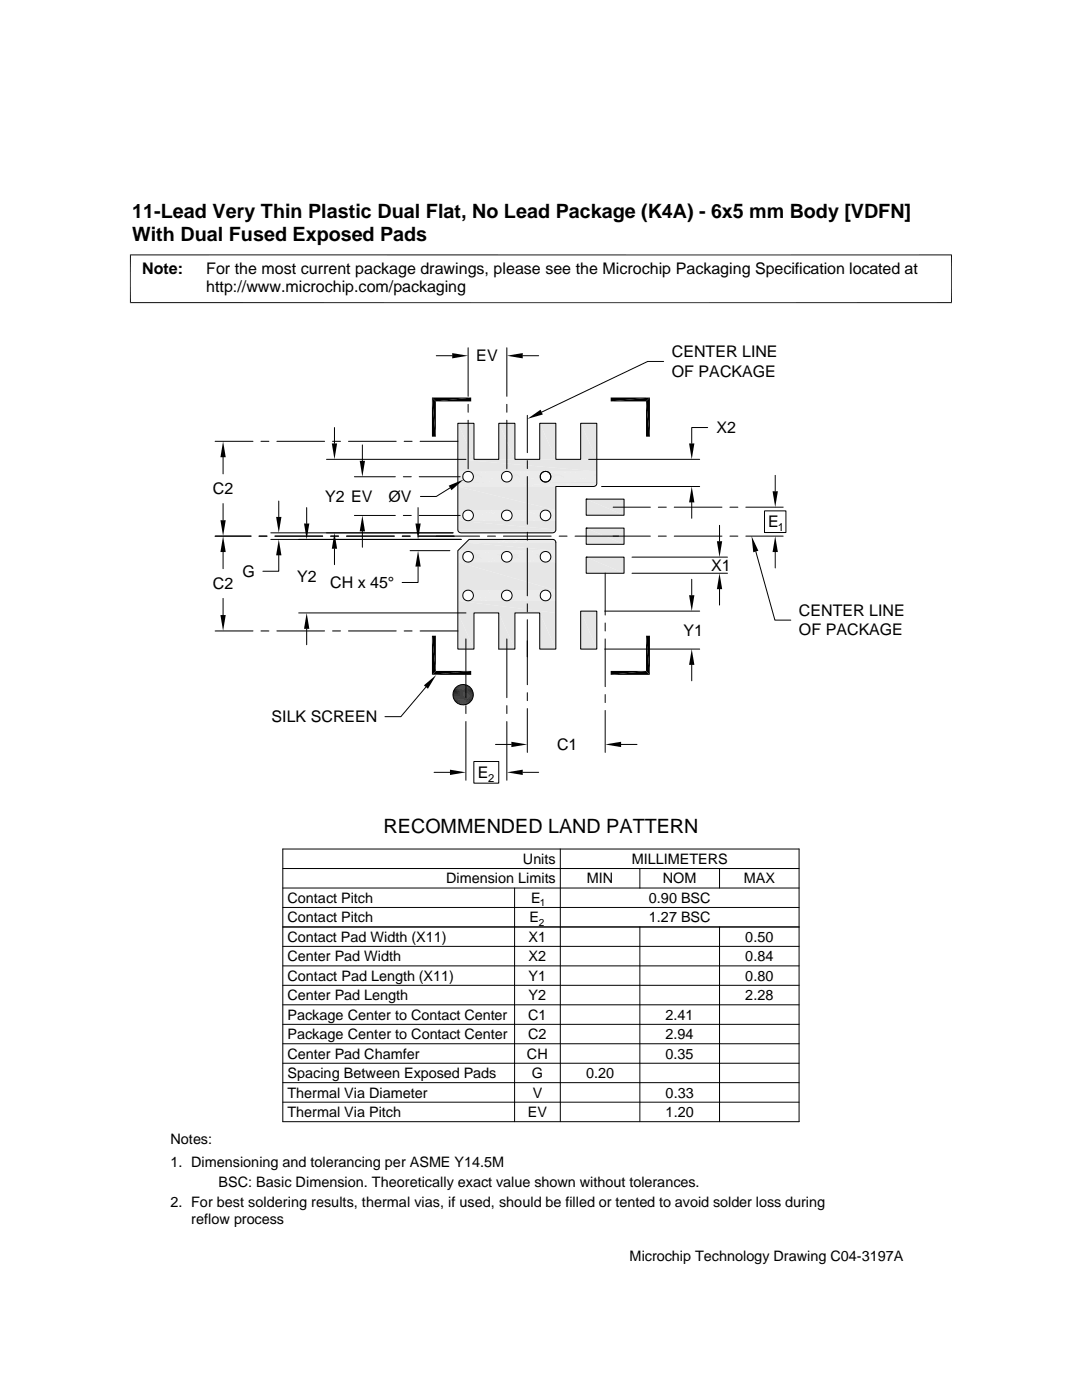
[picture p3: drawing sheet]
<svg xmlns="http://www.w3.org/2000/svg" width="216mm" height="279mm" viewBox="0 0 216 279" stroke-linecap="round" stroke-linejoin="round" font-family="sans-serif">
<g fill="#e6e6e6">
<path d="M117 99.6l7.5 3.2h-7.5z"/>
<path d="M117 99.6h7.5v3.2z"/>
<path d="M117 105.4l7.5 3.2h-7.5z"/>
<path d="M117 105.4h7.5v3.2z"/>
<path d="M117 111.2l7.5 3.2h-7.5z"/>
<path d="M117 111.2h7.5v3.2z"/>
<path d="M115.9 122l3.2 7.5h-3.2z"/>
<path d="M115.9 122h3.2v7.5z"/>
</g>
<path d="M93 108.2h17.9M93.1 108.1h17.8M93.2 108h17.7M93.3 107.9h17.5M93.4 107.8h17.4M93.5 107.8h17.2M93.5 107.7h17.1M93.6 107.7h16.9" fill="none" stroke="#e6e6e6" stroke-width=".2"/>
<g fill="#e6e6e6">
<path d="M93 108.3l17.9 1.6h-19.5z"/>
<path d="M93 108.3h17.9v1.6z"/>
</g>
<path d="M91.4 110h19.5" fill="none" stroke="#e6e6e6" stroke-width=".2"/>
<path d="M108.9 110.1h2z" fill="#e6e6e6"/>
<path d="M93.5 110.1h7.5M101.2 110.1h7.6" fill="none" stroke="#e6e6e6" stroke-width=".2"/>
<g fill="#e6e6e6">
<path d="M91.4 110.1h1.7z"/>
<path d="M91.4 110.1h1.9z"/>
<path d="M109.2 110.1l1.7 .1z"/>
</g>
<path d="M93.7 110.1h7.1M101.4 110.1h7.2" fill="none" stroke="#e6e6e6" stroke-width=".2"/>
<g fill="#e6e6e6">
<path d="M91.4 110.1l1.5 .1z"/>
<path d="M91.4 110.1h1.7z"/>
<path d="M109.3 110.2l1.6 .1z"/>
<path d="M109.3 110.2h1.6v.1z"/>
</g>
<path d="M93.9 110.2h6.8M101.6 110.2h6.8" fill="none" stroke="#e6e6e6" stroke-width=".2"/>
<g fill="#e6e6e6">
<path d="M91.4 110.2l1.4 .1h-1.4z"/>
<path d="M91.4 110.2h1.5l-.1 .1z"/>
<path d="M109.5 110.3l1.4 .1h-1.3z"/>
<path d="M109.5 110.3h1.4v.1z"/>
</g>
<path d="M94 110.3h6.5M101.8 110.3h6.4" fill="none" stroke="#e6e6e6" stroke-width=".2"/>
<g fill="#e6e6e6">
<path d="M91.4 110.3l1.2 .1h-1.2z"/>
<path d="M91.4 110.3h1.4l-.2 .1z"/>
<path d="M109.6 110.4l1.3 .2h-1.1z"/>
<path d="M109.6 110.4h1.3v.2z"/>
</g>
<path d="M94.2 110.5h6.2M101.9 110.5h6.2" fill="none" stroke="#e6e6e6" stroke-width=".2"/>
<g fill="#e6e6e6">
<path d="M91.4 110.4l1.1 .2h-1.1z"/>
<path d="M91.4 110.4h1.2l-.1 .2z"/>
<path d="M109.8 110.6l1.1 .1h-1z"/>
<path d="M109.8 110.6h1.1v.1z"/>
</g>
<path d="M94.3 110.6h5.9M102 110.6h6" fill="none" stroke="#e6e6e6" stroke-width=".2"/>
<g fill="#e6e6e6">
<path d="M91.4 110.6l1 .1h-1z"/>
<path d="M91.4 110.6h1.1l-.1 .1z"/>
<path d="M109.9 110.7l1 .2h-1z"/>
<path d="M109.9 110.7h1v.2z"/>
</g>
<path d="M94.4 110.8h5.7M102.1 110.8h5.8" fill="none" stroke="#e6e6e6" stroke-width=".2"/>
<g fill="#e6e6e6">
<path d="M91.4 110.7l1 .2h-1z"/>
<path d="M91.4 110.7h1v.2z"/>
<path d="M109.9 110.9l1 .2h-1z"/>
<path d="M109.9 110.9h1v.2z"/>
</g>
<path d="M94.4 111h5.7M102.2 111h5.6" fill="none" stroke="#e6e6e6" stroke-width=".2"/>
<g fill="#e6e6e6">
<path d="M91.4 110.9l1 .2h-1z"/>
<path d="M91.4 110.9h1v.2z"/>
<path d="M109.9 111.1l1 .2h-1z"/>
<path d="M109.9 111.1h1v.2z"/>
</g>
<path d="M94.4 111.2h5.7M102.2 111.2h5.6" fill="none" stroke="#e6e6e6" stroke-width=".2"/>
<g fill="#e6e6e6">
<path d="M91.4 111.1l1 .2h-1z"/>
<path d="M91.4 111.1h1v.2z"/>
<path d="M109.9 111.3l1 .2h-1z"/>
<path d="M109.9 111.3h1v.2z"/>
</g>
<path d="M94.4 111.4h5.7M102.1 111.4h5.8" fill="none" stroke="#e6e6e6" stroke-width=".2"/>
<g fill="#e6e6e6">
<path d="M91.4 111.3l1 .2h-1z"/>
<path d="M91.4 111.3h1v.2z"/>
<path d="M109.9 111.5l1 .2h-1.1z"/>
<path d="M109.9 111.5h1v.2z"/>
</g>
<path d="M94.3 111.6h5.9M102 111.6h5.9" fill="none" stroke="#e6e6e6" stroke-width=".2"/>
<g fill="#e6e6e6">
<path d="M91.4 111.5l1.1 .2h-1.1z"/>
<path d="M91.4 111.5h1l.1 .2z"/>
<path d="M109.8 111.7l1.1 .1h-1.3z"/>
<path d="M109.8 111.7h1.1v.1z"/>
</g>
<path d="M94.2 111.8h6.2M101.9 111.8h6.2" fill="none" stroke="#e6e6e6" stroke-width=".2"/>
<g fill="#e6e6e6">
<path d="M91.4 111.7l1.2 .1h-1.2z"/>
<path d="M91.4 111.7h1.1l.1 .1z"/>
<path d="M109.5 112l.1-.2 1.3 .2z"/>
<path d="M109.6 111.8h1.3v.2z"/>
</g>
<path d="M94 111.9h6.5M101.8 111.9h6.4" fill="none" stroke="#e6e6e6" stroke-width=".2"/>
<g fill="#e6e6e6">
<path d="M91.4 111.8l1.4 .2h-1.4z"/>
<path d="M91.4 111.8h1.2l.2 .2z"/>
<path d="M109.3 112.1l.2-.1 1.4 .1z"/>
<path d="M109.5 112h1.4v.1z"/>
</g>
<path d="M93.9 112h6.8M101.6 112h6.8" fill="none" stroke="#e6e6e6" stroke-width=".2"/>
<g fill="#e6e6e6">
<path d="M91.4 112l1.5 .1h-1.5z"/>
<path d="M91.4 112l1.5 .1z"/>
<path d="M109.2 112.1h1.7z"/>
<path d="M109.3 112.1h1.6z"/>
</g>
<path d="M93.7 112.1h7.1M101.4 112.1h7.2" fill="none" stroke="#e6e6e6" stroke-width=".2"/>
<g fill="#e6e6e6">
<path d="M91.4 112.1h1.7z"/>
<path d="M108.9 112.2h2z"/>
<path d="M109.2 112.1l1.7 .1z"/>
</g>
<path d="M93.5 112.2h7.5M101.2 112.2h7.6" fill="none" stroke="#e6e6e6" stroke-width=".2"/>
<g fill="#e6e6e6">
<path d="M91.4 112.1l1.9 .1z"/>
<path d="M91.4 112.2l19.5 5.6h-19.5z"/>
<path d="M91.4 112.2h19.5v5.6z"/>
<path d="M108.9 117.8h2z"/>
</g>
<path d="M93.5 117.8h7.5M101.2 117.8h7.6" fill="none" stroke="#e6e6e6" stroke-width=".2"/>
<g fill="#e6e6e6">
<path d="M91.4 117.8h1.7z"/>
<path d="M91.4 117.8h1.9z"/>
<path d="M109.2 117.8l1.7 .1z"/>
</g>
<path d="M93.7 117.9h7.1M101.4 117.9h7.2" fill="none" stroke="#e6e6e6" stroke-width=".2"/>
<g fill="#e6e6e6">
<path d="M91.4 117.8l1.5 .1z"/>
<path d="M91.4 117.8h1.7z"/>
<path d="M109.3 117.9l1.6 .1z"/>
<path d="M109.3 117.9h1.6v.1z"/>
</g>
<path d="M93.9 118h6.8M101.6 118h6.8" fill="none" stroke="#e6e6e6" stroke-width=".2"/>
<g fill="#e6e6e6">
<path d="M91.4 117.9l1.4 .1h-1.4z"/>
<path d="M91.4 117.9h1.5l-.1 .1z"/>
<path d="M109.5 118l1.4 .1h-1.3z"/>
<path d="M109.5 118h1.4v.1z"/>
</g>
<path d="M94 118.1h6.5M101.8 118.1h6.4" fill="none" stroke="#e6e6e6" stroke-width=".2"/>
<g fill="#e6e6e6">
<path d="M91.4 118l1.2 .1h-1.2z"/>
<path d="M91.4 118h1.4l-.2 .1z"/>
<path d="M109.6 118.1l1.3 .2h-1.1z"/>
<path d="M109.6 118.1h1.3v.2z"/>
</g>
<path d="M94.2 118.2h6.2M101.9 118.2h6.2" fill="none" stroke="#e6e6e6" stroke-width=".2"/>
<g fill="#e6e6e6">
<path d="M91.4 118.1l1.1 .2h-1.1z"/>
<path d="M91.4 118.1h1.2l-.1 .2z"/>
<path d="M109.8 118.3l1.1 .1h-1z"/>
<path d="M109.8 118.3h1.1v.1z"/>
</g>
<path d="M94.3 118.4h5.9M102 118.4h6" fill="none" stroke="#e6e6e6" stroke-width=".2"/>
<g fill="#e6e6e6">
<path d="M91.4 118.3l1 .1h-1z"/>
<path d="M91.4 118.3h1.1l-.1 .1z"/>
<path d="M109.9 118.4l1 .2h-1z"/>
<path d="M109.9 118.4h1v.2z"/>
</g>
<path d="M94.4 118.5h5.7M102.1 118.5h5.8" fill="none" stroke="#e6e6e6" stroke-width=".2"/>
<g fill="#e6e6e6">
<path d="M91.4 118.4l1 .2h-1z"/>
<path d="M91.4 118.4h1v.2z"/>
<path d="M109.9 118.6l1 .3h-1z"/>
<path d="M109.9 118.6h1v.3z"/>
</g>
<path d="M94.4 118.7h5.7M102.2 118.7h5.6" fill="none" stroke="#e6e6e6" stroke-width=".21"/>
<g fill="#e6e6e6">
<path d="M91.4 118.6l1 .3h-1z"/>
<path d="M91.4 118.6h1v.3z"/>
<path d="M109.9 118.9l1 .1h-1z"/>
<path d="M109.9 118.9h1v.1z"/>
</g>
<path d="M94.4 118.9h5.7M102.2 118.9h5.6" fill="none" stroke="#e6e6e6" stroke-width=".2"/>
<g fill="#e6e6e6">
<path d="M91.4 118.9l1 .1h-1z"/>
<path d="M91.4 118.9h1v.1z"/>
<path d="M109.9 119l1 .2h-1z"/>
<path d="M109.9 119h1v.2z"/>
</g>
<path d="M94.4 119.1h5.7M102.1 119.1h5.8" fill="none" stroke="#e6e6e6" stroke-width=".2"/>
<g fill="#e6e6e6">
<path d="M91.4 119l1 .2h-1z"/>
<path d="M91.4 119h1v.2z"/>
<path d="M109.9 119.2l1 .2h-1.1z"/>
<path d="M109.9 119.2h1v.2z"/>
</g>
<path d="M94.3 119.3h5.9M102 119.3h5.9" fill="none" stroke="#e6e6e6" stroke-width=".2"/>
<g fill="#e6e6e6">
<path d="M91.4 119.2l1.1 .2h-1.1z"/>
<path d="M91.4 119.2h1l.1 .2z"/>
<path d="M109.8 119.4l1.1 .1h-1.3z"/>
<path d="M109.8 119.4h1.1v.1z"/>
</g>
<path d="M94.2 119.5h6.2M101.9 119.5h6.2" fill="none" stroke="#e6e6e6" stroke-width=".2"/>
<g fill="#e6e6e6">
<path d="M91.4 119.4l1.2 .1h-1.2z"/>
<path d="M91.4 119.4h1.1l.1 .1z"/>
<path d="M109.6 119.5l1.3 .2h-1.4z"/>
<path d="M109.6 119.5h1.3v.2z"/>
</g>
<path d="M94 119.6h6.5M101.8 119.6h6.4" fill="none" stroke="#e6e6e6" stroke-width=".2"/>
<g fill="#e6e6e6">
<path d="M91.4 119.5l1.4 .2h-1.4z"/>
<path d="M91.4 119.5h1.2l.2 .2z"/>
<path d="M109.3 119.8h1.6z"/>
<path d="M109.5 119.7l1.4 .1z"/>
</g>
<path d="M93.9 119.7h6.8M101.6 119.7h6.8" fill="none" stroke="#e6e6e6" stroke-width=".2"/>
<g fill="#e6e6e6">
<path d="M91.4 119.7l1.5 .1z"/>
<path d="M109.2 119.9h1.7z"/>
<path d="M109.3 119.8l1.6 .1z"/>
</g>
<path d="M93.7 119.8h7.1M101.4 119.8h7.2" fill="none" stroke="#e6e6e6" stroke-width=".2"/>
<g fill="#e6e6e6">
<path d="M91.4 119.8l1.7 .1z"/>
<path d="M108.9 119.9h2z"/>
<path d="M109.2 119.9h1.7z"/>
</g>
<path d="M93.5 119.9h7.5M101.2 119.9h7.6" fill="none" stroke="#e6e6e6" stroke-width=".2"/>
<g fill="#e6e6e6">
<path d="M91.4 119.9h1.9z"/>
<path d="M91.4 119.9l19.5 2.4h-19.5z"/>
<path d="M91.4 119.9h19.5v2.4z"/>
<path d="M107.7 122.3l3.2 7.2h-3.2z"/>
<path d="M107.7 122.3h3.2v7.2z"/>
<path d="M99.5 122.3l3.2 7.2h-3.2z"/>
<path d="M99.5 122.3h3.2v7.2z"/>
<path d="M91.4 122.3l3.2 7.2h-3.2z"/>
<path d="M91.4 122.3h3.2v7.2z"/>
<path d="M115.9 84.5l3.2 7.2h-3.2z"/>
<path d="M115.9 84.5h3.2v7.2z"/>
<path d="M107.7 84.5l3.2 7.2h-3.2z"/>
<path d="M107.7 84.5h3.2v7.2z"/>
<path d="M99.5 84.5l3.2 7.2h-3.2z"/>
<path d="M99.5 84.5h3.2v7.2z"/>
<path d="M91.4 84.5l3.2 7.2h-3.2z"/>
<path d="M91.4 84.5h3.2v7.2z"/>
<path d="M91.4 91.7l27.7 2.4h-27.7z"/>
<path d="M91.4 91.7h27.7v2.4z"/>
</g>
<path d="M93.5 94.1h7.5M101.2 94.1h7.6M108.9 94.1h10.2" fill="none" stroke="#e6e6e6" stroke-width=".2"/>
<g fill="#e6e6e6">
<path d="M91.4 94.1h1.7z"/>
<path d="M91.4 94.1h1.9z"/>
</g>
<path d="M93.7 94.2h7.1M101.4 94.2h7.2M109.2 94.2h9.9" fill="none" stroke="#e6e6e6" stroke-width=".2"/>
<g fill="#e6e6e6">
<path d="M91.4 94.1l1.5 .1z"/>
<path d="M91.4 94.1h1.7z"/>
</g>
<path d="M93.9 94.2h6.8M101.6 94.2h6.8M109.3 94.2h9.8" fill="none" stroke="#e6e6e6" stroke-width=".2"/>
<g fill="#e6e6e6">
<path d="M91.4 94.2l1.4 .1h-1.4z"/>
<path d="M91.4 94.2h1.5l-.1 .1z"/>
</g>
<path d="M94 94.4h6.5M101.8 94.4h6.4M109.5 94.4h9.6" fill="none" stroke="#e6e6e6" stroke-width=".2"/>
<g fill="#e6e6e6">
<path d="M91.4 94.3l1.2 .1h-1.2z"/>
<path d="M91.4 94.3h1.4l-.2 .1z"/>
</g>
<path d="M94.2 94.5h6.2M101.9 94.5h6.2M109.6 94.5h9.5" fill="none" stroke="#e6e6e6" stroke-width=".2"/>
<g fill="#e6e6e6">
<path d="M91.4 94.4l1.1 .2h-1.1z"/>
<path d="M91.4 94.4h1.2l-.1 .2z"/>
</g>
<path d="M94.3 94.7h5.9M102 94.7h6M109.8 94.7h9.3" fill="none" stroke="#e6e6e6" stroke-width=".2"/>
<g fill="#e6e6e6">
<path d="M91.4 94.6l1 .2h-1z"/>
<path d="M91.4 94.6h1.1l-.1 .2z"/>
</g>
<path d="M94.4 94.9h5.7M102.1 94.9h5.8M109.9 94.9h9.2" fill="none" stroke="#e6e6e6" stroke-width=".2"/>
<g fill="#e6e6e6">
<path d="M91.4 94.8l1 .2h-1z"/>
<path d="M91.4 94.8h1v.2z"/>
</g>
<path d="M94.4 95h5.7M102.2 95h5.6M109.9 95h9.2" fill="none" stroke="#e6e6e6" stroke-width=".2"/>
<g fill="#e6e6e6">
<path d="M91.4 95l1 .1h-1z"/>
<path d="M91.4 95h1v.1z"/>
</g>
<path d="M94.4 95.2h5.7M102.2 95.2h5.6M109.9 95.2h9.2" fill="none" stroke="#e6e6e6" stroke-width=".2"/>
<g fill="#e6e6e6">
<path d="M91.4 95.1l1 .2h-1z"/>
<path d="M91.4 95.1h1v.2z"/>
</g>
<path d="M94.4 95.4h5.7M102.1 95.4h5.8M109.9 95.4h9.2" fill="none" stroke="#e6e6e6" stroke-width=".2"/>
<g fill="#e6e6e6">
<path d="M91.4 95.3l1 .2h-1z"/>
<path d="M91.4 95.3h1v.2z"/>
</g>
<path d="M94.3 95.6h5.9M102 95.6h5.9M109.8 95.6h9.3" fill="none" stroke="#e6e6e6" stroke-width=".2"/>
<g fill="#e6e6e6">
<path d="M91.4 95.5l1.1 .2h-1.1z"/>
<path d="M91.4 95.5h1l.1 .2z"/>
</g>
<path d="M94.2 95.8h6.2M101.9 95.8h6.2M109.6 95.8h9.5" fill="none" stroke="#e6e6e6" stroke-width=".2"/>
<g fill="#e6e6e6">
<path d="M91.4 95.7l1.2 .2h-1.2z"/>
<path d="M91.4 95.7h1.1l.1 .2z"/>
</g>
<path d="M94 95.9h6.5M101.8 95.9h6.4M109.5 95.9h9.6" fill="none" stroke="#e6e6e6" stroke-width=".2"/>
<g fill="#e6e6e6">
<path d="M91.4 95.9l1.4 .1h-1.4z"/>
<path d="M91.4 95.9h1.2l.2 .1z"/>
</g>
<path d="M93.9 96h6.8M101.6 96h6.8M109.3 96h9.8" fill="none" stroke="#e6e6e6" stroke-width=".2"/>
<g fill="#e6e6e6">
<path d="M91.4 96l1.5 .1h-1.5z"/>
<path d="M91.4 96l1.5 .1z"/>
</g>
<path d="M93.7 96.1h7.1M101.4 96.1h7.2M109.2 96.1h9.9" fill="none" stroke="#e6e6e6" stroke-width=".2"/>
<path d="M91.4 96.1l1.7 .1z" fill="#e6e6e6"/>
<path d="M93.5 96.2h7.5M101.2 96.2h7.6M108.9 96.2h10.2" fill="none" stroke="#e6e6e6" stroke-width=".2"/>
<path d="M91.4 96.2h1.9z" fill="#e6e6e6"/>
<path d="M91.4 96.3h27.7" fill="none" stroke="#e6e6e6" stroke-width=".23"/>
<path d="M91.4 96.5h27.7M91.4 96.6h27.7M91.4 96.7h27.7M91.4 96.8h27.6M91.4 96.9h27.5M91.4 97h27.5M91.4 97h27.4M118.7 97.1h-27.3" fill="none" stroke="#e6e6e6" stroke-width=".2"/>
<g fill="#e6e6e6">
<path d="M91.4 97.1l19.5 4.7h-19.5z"/>
<path d="M91.4 97.1h19.5v4.7z"/>
<path d="M108.9 101.8h2z"/>
</g>
<path d="M93.5 101.8h7.5M101.2 101.8h7.6" fill="none" stroke="#e6e6e6" stroke-width=".2"/>
<g fill="#e6e6e6">
<path d="M91.4 101.8h1.7z"/>
<path d="M91.4 101.8h1.9z"/>
<path d="M109.2 101.8l1.7 .1z"/>
</g>
<path d="M93.7 101.9h7.1M101.4 101.9h7.2" fill="none" stroke="#e6e6e6" stroke-width=".2"/>
<g fill="#e6e6e6">
<path d="M91.4 101.8l1.5 .1z"/>
<path d="M91.4 101.8h1.7z"/>
<path d="M109.3 101.9l1.6 .1z"/>
<path d="M109.3 101.9h1.6v.1z"/>
</g>
<path d="M93.9 102h6.8M101.6 102h6.8" fill="none" stroke="#e6e6e6" stroke-width=".2"/>
<g fill="#e6e6e6">
<path d="M91.4 101.9l1.4 .1h-1.4z"/>
<path d="M91.4 101.9h1.5l-.1 .1z"/>
<path d="M109.5 102l1.4 .2h-1.3z"/>
<path d="M109.5 102h1.4v.2z"/>
</g>
<path d="M94 102.1h6.5M101.8 102.1h6.4" fill="none" stroke="#e6e6e6" stroke-width=".2"/>
<g fill="#e6e6e6">
<path d="M91.4 102l1.2 .2h-1.2z"/>
<path d="M91.4 102h1.4l-.2 .2z"/>
<path d="M109.6 102.2l1.3 .1h-1.1z"/>
<path d="M109.6 102.2h1.3v.1z"/>
</g>
<path d="M94.2 102.2h6.2M101.9 102.2h6.2" fill="none" stroke="#e6e6e6" stroke-width=".2"/>
<g fill="#e6e6e6">
<path d="M91.4 102.2l1.1 .1h-1.1z"/>
<path d="M91.4 102.2h1.2l-.1 .1z"/>
<path d="M109.8 102.3l1.1 .2h-1z"/>
<path d="M109.8 102.3h1.1v.2z"/>
</g>
<path d="M94.3 102.4h5.9M102 102.4h6" fill="none" stroke="#e6e6e6" stroke-width=".2"/>
<g fill="#e6e6e6">
<path d="M91.4 102.3l1 .2h-1z"/>
<path d="M91.4 102.3h1.1l-.1 .2z"/>
<path d="M109.9 102.5l1 .2h-1z"/>
<path d="M109.9 102.5h1v.2z"/>
</g>
<path d="M94.4 102.6h5.7M102.1 102.6h5.8" fill="none" stroke="#e6e6e6" stroke-width=".2"/>
<g fill="#e6e6e6">
<path d="M91.4 102.5l1 .2h-1z"/>
<path d="M91.4 102.5h1v.2z"/>
<path d="M109.9 102.7l1 .2h-1z"/>
<path d="M109.9 102.7h1v.2z"/>
</g>
<path d="M94.4 102.8h5.7M102.2 102.8h5.6" fill="none" stroke="#e6e6e6" stroke-width=".21"/>
<g fill="#e6e6e6">
<path d="M91.4 102.7l1 .2h-1z"/>
<path d="M91.4 102.7h1v.2z"/>
<path d="M109.9 102.9l1 .2h-1z"/>
<path d="M109.9 102.9h1v.2z"/>
</g>
<path d="M94.4 103h5.7M102.2 103h5.6" fill="none" stroke="#e6e6e6" stroke-width=".2"/>
<g fill="#e6e6e6">
<path d="M91.4 102.9l1 .2h-1z"/>
<path d="M91.4 102.9h1v.2z"/>
<path d="M109.9 103.1l1 .2h-1z"/>
<path d="M109.9 103.1h1v.2z"/>
</g>
<path d="M94.4 103.2h5.7M102.1 103.2h5.8" fill="none" stroke="#e6e6e6" stroke-width=".2"/>
<g fill="#e6e6e6">
<path d="M91.4 103.1l1 .2h-1z"/>
<path d="M91.4 103.1h1v.2z"/>
<path d="M109.9 103.3l1 .1h-1.1z"/>
<path d="M109.9 103.3h1v.1z"/>
</g>
<path d="M94.3 103.3h5.9M102 103.3h5.9" fill="none" stroke="#e6e6e6" stroke-width=".2"/>
<g fill="#e6e6e6">
<path d="M91.4 103.3l1.1 .1h-1.1z"/>
<path d="M91.4 103.3h1l.1 .1z"/>
<path d="M109.8 103.4l1.1 .2h-1.3z"/>
<path d="M109.8 103.4h1.1v.2z"/>
</g>
<path d="M94.2 103.5h6.2M101.9 103.5h6.2" fill="none" stroke="#e6e6e6" stroke-width=".2"/>
<g fill="#e6e6e6">
<path d="M91.4 103.4l1.2 .2h-1.2z"/>
<path d="M91.4 103.4h1.1l.1 .2z"/>
<path d="M109.5 103.7l.1-.1 1.3 .1z"/>
<path d="M109.6 103.6h1.3v.1z"/>
</g>
<path d="M94 103.7h6.5M101.8 103.7h6.4" fill="none" stroke="#e6e6e6" stroke-width=".2"/>
<g fill="#e6e6e6">
<path d="M91.4 103.6l1.4 .1h-1.4z"/>
<path d="M91.4 103.6h1.2l.2 .1z"/>
<path d="M109.3 103.8l.2-.1 1.4 .1z"/>
<path d="M109.5 103.7h1.4v.1z"/>
</g>
<path d="M93.9 103.8h6.8M101.6 103.8h6.8" fill="none" stroke="#e6e6e6" stroke-width=".2"/>
<g fill="#e6e6e6">
<path d="M91.4 103.7l1.5 .1h-1.5z"/>
<path d="M91.4 103.7l1.5 .1z"/>
<path d="M109.2 103.9h1.7z"/>
<path d="M109.3 103.8l1.6 .1z"/>
</g>
<path d="M93.7 103.9h7.1M101.4 103.9h7.2" fill="none" stroke="#e6e6e6" stroke-width=".2"/>
<g fill="#e6e6e6">
<path d="M91.4 103.8l1.7 .1z"/>
<path d="M108.9 103.9h2z"/>
<path d="M109.2 103.9h1.7z"/>
</g>
<path d="M93.5 103.9h7.5M101.2 103.9h7.6" fill="none" stroke="#e6e6e6" stroke-width=".2"/>
<g fill="#e6e6e6">
<path d="M91.4 103.9h1.9z"/>
<path d="M91.4 103.9l19.5 1.8h-19.5z"/>
<path d="M91.4 103.9h19.5v1.8z"/>
</g>
<path d="M91.4 105.7h19.5M91.4 105.8h19.5M91.4 105.9h19.5M91.4 106h19.5M91.4 106h19.4M91.5 106.1h19.3M91.6 106.2h19.1M91.6 106.2h19M91.8 106.3h18.7M91.9 106.3h18.5" fill="none" stroke="#e6e6e6" stroke-width=".2"/>
<g fill="none" stroke="#000" stroke-width=".2">
<path d="M26 50.8v9.7M189.9 50.8v9.7M189.9 50.9h-164M25.9 60.4h164M87.1 71h3.1M93.4 69.4v9.7M101.1 69.4v9.7M104.3 71h3.2M132.4 72.1h-3.2l-21.1 10.2M42.9 88.1h7.6M44.5 91.2v3.4M52.1 88.1h1.6"/>
<path d="M55.2 88.1h9.6M55.6 100v3.2M65.2 91.7h27.8M66.4 88.1h1.5M66.7 85.3v3.2M69.5 88.1h9.6M70.7 95.1h8.2M72.3 88.8v3.2M80.5 95.1h1.6M80.6 88.1h1.6M83.7 95.1h8.1M83.8 88.1h7.6"/>
<path d="M89.8 97.4l-2.7 1.7h-3.2M91.4 84.5h3.2v7.2h4.9v-7.2h3.2v7.2h5v-7.2h3.2v7.2h5v-7.2h3.2v11.9a.63 .63 0 0 1-.7 .7h-7.5v8.6l-.1 .4-.3 .2h-18.5l-.4-.1-.2-.5zM93.4 80.7v1.6M93.4 83.9v9.7M101.1 80.7v1.6M101.1 83.9v9.7M105.2 82.9v7.4M105.2 91.9v1.6M105.2 95.1v9.5M117 99.6h7.5v3.2h-7.5zM117 99.6h.1M117.5 91.7h22.1"/>
<path d="M120 97.1h19.6M141.2 85.3h-3.2v3.2M154.7 94.9v3.1M42.9 107h7.2M44.5 100.5v3.3M44.5 110.2v3.3M44.5 119.4v3.3M51.7 107h1.6M54 106.3h36.4M54 107.7h38M54.9 107h9.5M55.6 110.8v3.2h-3.1"/>
<path d="M61.2 101.3v3.2M66 107h1.6M66.7 109.5v3.2M69.2 107h9.5M70.7 102.9h8.2M72.3 106v3.2M80.3 107h1.6M80.5 102.9h1.6M81.8 109.9h8M83.4 113.1v3.1h-3.2M83.4 101.3v3.2M83.4 107h12.3"/>
<path d="M83.7 102.9h8.1M91.4 109.9l2.2-2.2h16.7l.4 .1 .2 .5v21.2h-3.2v-7.2h-5v7.2h-3.2v-7.2h-4.9v7.2h-3.2zM97.3 107h1.6M100.5 107h9.5M105.2 106.2v1.6M105.2 109.4v9.5M111.6 107h1.6M114.7 107h15.1M117 111.2h7.5v3.2h-7.5zM117 111.2h.1M117 105.4h7.5v3.2h-7.5zM117 105.4h.1"/>
<path d="M120.8 114.4v8.3M122.3 101.2h7.5M126.1 111.2h19.1M126.1 114.4h19.1M131.4 107h1.5M131.4 101.2h1.5M134.5 107h9.6M134.5 101.2h9.6M138 100.3v3.1M138 115.6v3.2M143.6 104.8v3.2M143.6 117.6v3.2"/>
<path d="M145.6 107h1.6M145.6 101.2h1.6M148.8 107h7.5M148.8 101.2h7.5M150.8 110.1l3.8 13.7h3.2M152.5 102h4.3v4.3h-4.3zM154.7 110.2v3.1M42.9 125.9h7.6M52.1 125.9h1.6M55.2 125.9h9.6M59.6 122.3h33.4M61.2 125.5v3.2"/>
<path d="M66.4 125.9h1.5M69.5 125.9h9.6M80.6 125.9h1.6M83.8 125.9h7.6M85 137.1l-5 5.9h-3.2M90.4 138.4h4M90.4 138.5h4M90.4 138.7h4M90.4 138.9h4M90.4 138.2h4M90.4 139.1h4M90.5 138h3.8"/>
<path d="M90.5 139.3h3.8M90.5 137.8h3.8M90.5 139.5h3.8M90.6 139.7h3.6M90.6 137.6h3.6M90.7 137.5h3.4M90.7 139.8h3.4M90.8 140h3.2M90.8 137.3h3.2M91 137.2h2.9M91.1 137.1h2.6M91.2 136.9h2.4"/>
<path d="M91.4 136.8h2M93 127.5v11.7M101.1 127.5v11.7M105.2 120.5v1.6M105.2 123.7v13M105.2 138.2v1.6M115.9 122h3.2v7.5h-3.2zM120.7 122h18.9M120.7 129.5h18.9M120.8 124.3v1.6M120.8 127.5v9.5M120.8 138.6v1.6"/>
<path d="M138 132.7v3.2M86.6 154.1h3.2M91 140.1h2.9M91.1 140.2h2.6M91.2 140.3h2.4M91.4 140.4h2M93 140.8v1.6M93 144v11.7M94.6 152h4.9v4.3h-4.9zM98.9 148.6h3.1M101.1 140.8v1.6M101.1 144v11.7"/>
<path d="M104.3 154.1h3.2M105.2 141.4v8.8M120.8 141.8v8.4M123.9 148.6h3.2M56.4 173.3h103M56.4 169.4h103v54.5h-103zM56.4 177.2h103M102.7 177.2v46.7M111.8 169.4v54.5M127.7 173.3v3.9M143.6 173.3v3.9M56.4 188.9h103"/>
<path d="M56.4 185h103M56.4 181.1h103M56.4 196.6h103M56.4 192.8h103M127.7 185v38.9M143.6 185v38.9M56.4 216.1h103M56.4 220h103M56.4 200.5h103M56.4 204.4h103M56.4 212.2h103M56.4 208.3h103"/>
<circle cx="93.4" cy="95.1" r="1.06"/>
<circle cx="101.1" cy="95.1" r="1.06"/>
<circle cx="108.9" cy="95.1" r="1.06"/>
<circle cx="93.4" cy="118.8" r="1.06"/>
<circle cx="93.4" cy="102.9" r="1.06"/>
<circle cx="93.4" cy="111.1" r="1.06"/>
<circle cx="101.1" cy="118.8" r="1.06"/>
<circle cx="101.1" cy="102.9" r="1.06"/>
<circle cx="101.1" cy="111.1" r="1.06"/>
<circle cx="108.9" cy="118.8" r="1.06"/>
<circle cx="108.9" cy="102.9" r="1.06"/>
<circle cx="108.9" cy="111.1" r="1.06"/>
<circle cx="92.4" cy="138.6" r="2.04"/>
</g>
<g fill="#000">
<path d="M86.2 79.3h7.8l-7 .8zM90.2 70.5l3.2 .5-3.2 .5zM101.1 71l3.2-.5v1zM121.9 79.3h7.8l-7.8 .8zM128.9 80.1l.8-.8v7.8zM44.5 88.1l.5 3.1h-1zM66.2 88.5h1.1l-.6 3.2zM71.8 92h1l-.5 3.1zM86.2 79.3l.8 7.8h-.8zM86.2 79.3l.8 .8v7zM87 80.1l7-.8v.8zM89.5 96.9l3-1.2-2.4 2.1z"/>
<path d="M105.2 83.6l2.7-1.8 .4 .9zM121.9 80.1l7.8-.8-.8 .8zM128.9 80.1l.8 7h-.8zM137.5 88.5h1.1l-.6 3.2zM154.2 98h1l-.5 3.2zM44.5 107l.5 3.2h-1zM44 103.8h1l-.5 3.2zM55.1 103.2h1.1l-.6 3.1zM55.6 107.7l.6 3.1h-1.1zM60.7 104.5h1l-.5 3.2zM66.7 106.3l.6 3.2h-1.1zM72.3 102.9l.5 3.1h-1z"/>
<path d="M82.9 104.5h1l-.5 3.2zM83.4 109.9l.5 3.2h-1zM137.5 118.8h1.1l-.6 3.2zM138 97.1l.6 3.2h-1.1zM143 108h1.1l-.5 3.2zM143.6 114.4l.5 3.2h-1.1zM150 107l1.3 2.9-1 .3zM154.7 107l.5 3.2h-1zM44 122.7h1l-.5 3.2zM61.2 122.3l.5 3.2h-1zM84.6 136.8l2.4-2.1-1.6 2.8zM86.2 126.9l.8 7-.8 .8z"/>
<path d="M86.2 126.9h.8v7zM91.6 136.8l1.8 .1zM91.6 136.8h1.7zM91.7 136.7l1.6 .1zM91.7 136.7h1.3zM92 136.7h1zM92 136.7h.9zM92.1 136.6l.8 .1zM92.1 136.6h.5zM86.2 134.7l7.8-.8v.8zM86.2 134.7l.8-.8h7zM128.9 126.9l.8 7.8-.8-.8z"/>
<path d="M121.9 133.9h7l-7 .8zM128.9 126.9h.8v7.8zM121.9 134.7l7-.8 .8 .8zM138 129.5l.6 3.2h-1.1zM89.8 153.6l3.2 .5-3.2 .6zM91.4 140.4l1.9 .1zM91.6 140.5l1.4 .1zM91.6 140.5h1.7zM91.7 140.6h1.2zM91.7 140.6h1.3zM92 140.6l.6 .1zM92 140.6h.9z"/>
<path d="M92.1 140.7h.5zM102 148l3.2 .6-3.2 .5zM101.1 154.1l3.2-.5v1.1zM120.8 148.6l3.1-.6v1.1z"/>
</g>
<g font-size="3.9">
<text x="26.4" y="43.5">11-Lead Very Thin Plastic Dual Flat, No Lead Package (K4A) - 6x5 mm Body [VDFN]</text>
<text x="26.4" y="48">With Dual Fused Exposed Pads</text>
<text x="76.5" y="166.2">RECOMMENDED LAND PATTERN</text>
</g>
<g font-size="3.2">
<text x="28.4" y="54.6">Note:</text>
<text x="41.1" y="58.3">http://www.microchip.com/packaging</text>
<text x="41.1" y="54.6">For the most current package drawings, please see the Microchip Packaging Specification located at</text>
<text x="134" y="71.3">CENTER LINE</text>
<text x="95" y="72.1">EV</text>
<text x="134" y="75.2">OF PACKAGE</text>
<text x="143" y="86.5">X2</text>
<text x="42.5" y="98.7">C2</text>
<text x="64.9" y="100.1">Y2 EV</text>
<text x="77.5" y="100.2">ØV</text>
<text x="153.3" y="105.3">E</text>
<text x="141.9" y="113.9">X1</text>
<text x="42.5" y="117.6">C2</text>
<text x="48.4" y="115.1">G</text>
<text x="59.3" y="116.1">Y2</text>
<text x="65.9" y="117.4">CH x 45°</text>
<text x="159.4" y="123">CENTER LINE</text>
<text x="136.4" y="126.9">Y1</text>
<text x="159.4" y="126.8">OF PACKAGE</text>
<text x="54.2" y="144.1">SILK SCREEN</text>
<text x="111.1" y="149.7">C1</text>
<text x="95.3" y="155.3">E</text>
</g>
<g font-size="2.9">
<text x="104.3" y="172.4">Units</text>
<text x="126" y="172.4">MILLIMETERS</text>
<text x="89" y="176.3">Dimension Limits</text>
<text x="117.1" y="176.3">MIN</text>
<text x="132.3" y="176.3">NOM</text>
<text x="148.4" y="176.3">MAX</text>
<text x="57.3" y="184.1">Contact Pitch</text>
<text x="57.3" y="180.2">Contact Pitch</text>
<text x="105.7" y="184.1">E</text>
<text x="106" y="180.2">E</text>
<text x="129.5" y="184.1">1.27 BSC</text>
<text x="129.5" y="180.2">0.90 BSC</text>
<text x="57.3" y="188">Contact Pad Width (X11)</text>
<text x="57.3" y="191.9">Center Pad Width</text>
<text x="105.5" y="188">X1</text>
<text x="105.5" y="191.9">X2</text>
<text x="148.7" y="188">0.50</text>
<text x="148.7" y="191.9">0.84</text>
<text x="57.3" y="195.7">Contact Pad Length (X11)</text>
<text x="105.5" y="195.7">Y1</text>
<text x="148.7" y="195.7">0.80</text>
<text x="57.3" y="199.6">Center Pad Length</text>
<text x="57.3" y="203.5">Package Center to Contact Center</text>
<text x="105.4" y="203.5">C1</text>
<text x="105.5" y="199.6">Y2</text>
<text x="132.8" y="203.5">2.41</text>
<text x="148.7" y="199.6">2.28</text>
<text x="57.3" y="207.4">Package Center to Contact Center</text>
<text x="105.4" y="207.4">C2</text>
<text x="132.8" y="207.4">2.94</text>
<text x="57.3" y="215.2">Spacing Between Exposed Pads</text>
<text x="57.3" y="211.3">Center Pad Chamfer</text>
<text x="105.2" y="211.3">CH</text>
<text x="106.1" y="215.2">G</text>
<text x="116.9" y="215.2">0.20</text>
<text x="132.8" y="211.3">0.35</text>
<text x="57.3" y="219.1">Thermal Via Diameter</text>
<text x="106.3" y="219.1">V</text>
<text x="132.8" y="219.1">0.33</text>
<text x="57.3" y="222.9">Thermal Via Pitch</text>
<text x="105.3" y="222.9">EV</text>
<text x="132.8" y="222.9">1.20</text>
<text x="34" y="228.3">Notes:</text>
<text x="34" y="232.9">1. Dimensioning and tolerancing per ASME Y14.5M</text>
<text x="43.6" y="236.9">BSC: Basic Dimension. Theoretically exact value shown without tolerances.</text>
<text x="34" y="241">2. For best soldering results, thermal vias, if used, should be filled or tented to avoid solder loss during</text>
<text x="38.1" y="244.3">reflow process</text>
<text x="125.6" y="251.7">Microchip Technology Drawing C04-3197A</text>
</g>
<g font-size="2.2">
<text x="155.2" y="106">1</text>
<text x="97.4" y="156">2</text>
</g>
<g font-size="2">
<text x="107.5" y="184.7">2</text>
<text x="107.7" y="180.8">1</text>
</g>
</svg>
